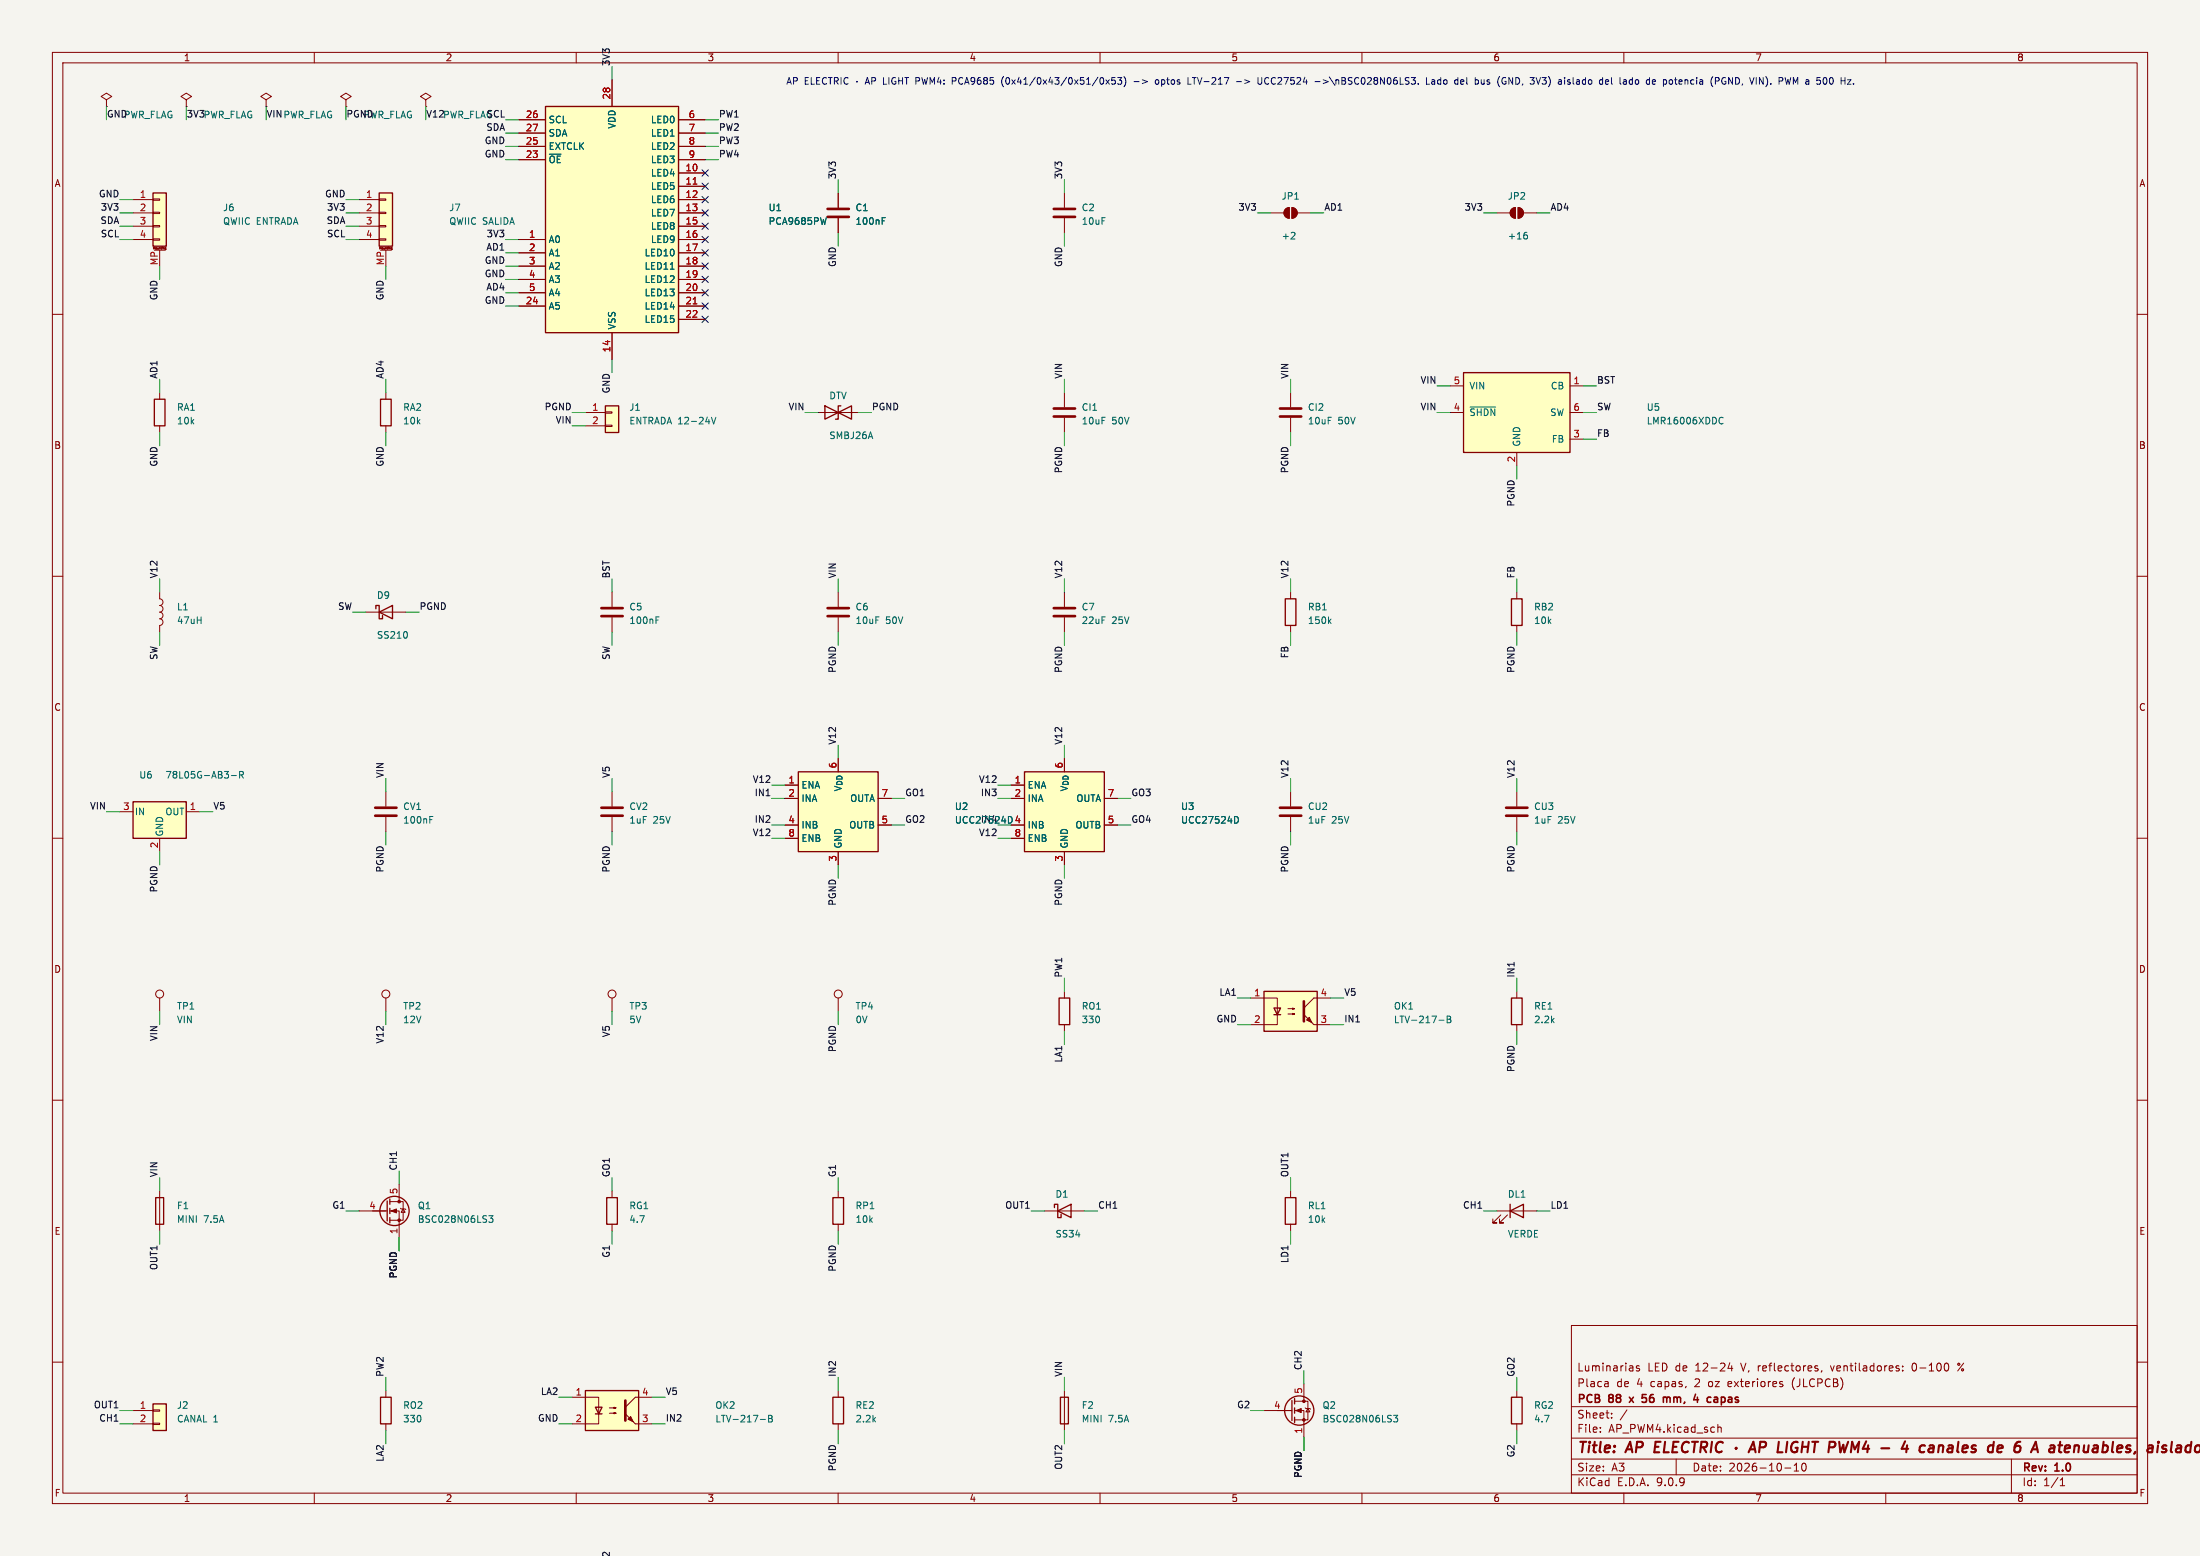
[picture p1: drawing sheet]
<svg xmlns="http://www.w3.org/2000/svg" width="420mm" height="297mm" viewBox="0 0 420 297" stroke-linecap="round" stroke-linejoin="round" font-family="sans-serif">
<path d="M0 0h420v297h-420z" fill="#f5f4ef" stroke="#f5f4ef" stroke-width=".19"/>
<g fill="none" stroke="#840000" stroke-width=".19">
<path d="M10 10h400v277h-400zM12 12h396v273h-396zM60 10v2M110 10v2M160 10v2M210 10v2M260 10v2M310 10v2M360 10v2M10 60h2M408 60h2M10 110h2"/>
<path d="M289.6 113v1.3M289.6 119.4v1.3M408 110h2M10 160h2M289.6 151.1v2.8M289.6 156v2.8M408 160h2M30.5 190.5v2.5M116.8 190.5v2.5M10 210h2M408 210h2M116.8 227.3v1.3"/>
<path d="M116.8 233.7v1.2M300 253h108v32h-108zM10 260h2M160 265.4v1.3M160 271.8v1.2M300 278.5h108M300 274.5h108M300 268.5h108M305.5 273.2v.2M305.5 272.5v.1M306.8 263.7l.2 .2v.8M307 264.6l-.1 .1"/>
<path d="M307 264l-.1 .1M307.7 270.5v.2M307.7 269.8v.1M310.6 269.1l-1.3 1.9M312.9 260.8l-.3-.1-.2 .2v.2l.5 .2v.3h-.5M320 278.5v3M327.9 271.9v1.5M327.9 272.5l.3-.1 .3 .1 .1 .9M330.2 260.1l-.3 1.1h.9M330.6 260.7v1M340.2 264.2l.2 .2-.2 .3M340.2 263.7l.1 .1"/>
<path d="M342.2 263.6v1M342.5 279.7l.4-.4v1.5M344.1 279.4l.2-.1a.8 .8 0 0 1 .5 .7 .8 .8 0 0 1-.5 .8l-.2-.2-.2-.4zM346.7 261.2l.3 .1 .1 .2-.2 .2h-.3M346.7 260.7l.3 .1M347.8 261.6l-.1 .3M362.4 261.2l.2 .2-.2 .3M362.4 260.7l.1 .1M363.2 261.5v.2M363.2 260.8v.1M365.1 260.5v.9M371.7 260.2a.94 .94 0 0 1 0 1.5"/>
<path d="M374.1 260.3l-.2-.1-.2 .2 .2 .2 .2-.1M374.9 260.2l-1.2 1.5M384 278.5v6.5M408 260h2M60 285v2M110 285v2M160 285v2M210 285v2M260 285v2M300 281.5h108M310 285v2M340.7 280.2h1.2"/>
<path d="M342.5 280.8h.9M360 285v2M393.3 283.6h.9M393.3 282.5l.4-.4v1.5"/>
<circle cx="30.5" cy="189.7" r=".76"/>
<circle cx="116.8" cy="189.7" r=".76"/>
</g>
<g fill="none" stroke="#840000" stroke-width=".4">
<path d="M315.9 276.2h.7M317 275.2h-.9l-.3 2h1M317.9 275.2l-.3 2h1M319.4 276.2h.6M320.4 275.2h-.9l-.3 2h1M322.4 275.4a.88 .88 0 0 0-1 0 .88 .88 0 0 0-.3 .9 .69 .69 0 0 0 .3 .8 .69 .69 0 0 0 .8-.1M323 275.2h1.2M323.6 275.2l-.3 2M324.7 276.3h.8a.55 .55 0 0 0 .4-.5 .55 .55 0 0 0-.3-.6h-.8l-.2 2M325.2 276.3l.5 .9M326.8 275.2l-.2 2M328.9 275.4a.88 .88 0 0 0-1 0 .88 .88 0 0 0-.4 .9 .69 .69 0 0 0 .4 .8 .69 .69 0 0 0 .8-.1"/>
<path d="M331.4 276.3v.2M333.8 277.2l.9-2 .4 2M334.1 276.6h.9M335.9 276.3h.8a.55 .55 0 0 0 .4-.5 .55 .55 0 0 0-.3-.6h-.7l-.3 2M339.6 275.2l-.3 2h1M341.2 275.2l-.2 2M363.7 275.1l-.7 1.4h1.3M364.1 275.9l-.2 1.3M367.5 276a.66 .66 0 0 0-1 .3l-.1 .5 .2 .3h.7M372.5 275.9l-.5 .1M372.6 276.4h-.5a.4 .4 0 0 0-.3 .4 .4 .4 0 0 0 .2 .4h.5M385.7 275.2a.91 .91 0 0 0-1.1 .9l-.1 .7 .2 .3a.66 .66 0 0 0 1-.3v-.5l-.1-.2a.66 .66 0 0 0-1 .2"/>
<path d="M392 275.9l-.6 .1M392 276.4h-.5a.4 .4 0 0 0-.3 .4 .4 .4 0 0 0 .2 .4l.7-.1M396.1 275.9l-.2 1.3M399.7 277.2h.5M400.3 275.9l-.6 .1M400.3 276.4l-.7 .1M418.3 276a.66 .66 0 0 0-1 .3l-.1 .5 .1 .3h.8M418.3 275.2l-.2 2M420 276.1a.57 .57 0 0 0-.9 .2v.7a.57 .57 0 0 0 .9-.2"/>
</g>
<path d="M311 266.7l.8 1M311.8 266.7l-.8 1M313.7 266.8h.5M314.2 267.6l-.5 .1M314.3 266.2h-.8v.7M317.8 266.7l.3 .1 .1 .1M318.2 266.9l.2-.2 .4 .1v.1M318.2 266.9v.8M323.7 266.1l-.4 1.1M327.4 266.7h.3l.2 .2v.8M327.9 267.6l-.5 .1M327.9 267l-.5 .1" fill="none" stroke="#840000" stroke-width=".3"/>
<path d="M288.5 114.3h2.1v5.1h-2.1zM115.8 228.6h2.1v5.1h-2.1zM159 266.7h2v5.1h-2z" fill="none" stroke="#840000" stroke-width=".25"/>
<path d="M287.5 154.2h4.1M287.5 155.7h4.1" fill="none" stroke="#840000" stroke-width=".51"/>
<path d="M111.8 265.4h10.1v7.6h-10.1z" fill="#ffffc2"/>
<path d="M159 228.6h2v5.1h-2zM111.8 265.4h10.1v7.6h-10.1zM113.7 268.6h1.2l-.6 1.3zM113.7 269.9h1.2" fill="none" stroke="#840000" stroke-width=".25"/>
<path d="M116.8 151.1v2.8M116.8 156v2.8M246.4 151.1v2.8M246.4 156v2.8M160 227.3v1.3M160 233.7v1.2M109.2 266.7h5.1v5.1h-5.1M116.3 268.7h1.3l-.4 .2v-.3l.4 .1M116.3 269.7h1.3l-.4 .2v-.3l.4 .1M121.3 271.8h3.2M124.5 266.7h-3.2l-1.9 1.9" fill="none" stroke="#840000" stroke-width=".19"/>
<path d="M114.8 154.2h4.1M114.8 155.7h4.1M244.3 154.2h4.1M244.3 155.7h4.1M119.4 267.3v3.8" fill="none" stroke="#840000" stroke-width=".51"/>
<g fill="#840000" stroke="#840000" stroke-width=".19">
<path d="M120.4 270.4l.5 1-1-.5z"/>
<path d="M119.4 269.9l1.9 1.9z"/>
</g>
<path d="M145.2 270.9h.9M146.7 270.1h.5l.2 .3-.2 .4 .2 .1 .1 .3-.3 .2h-.5zM146.7 270.8h.5" fill="none" stroke="#006464" stroke-width=".19"/>
<path d="M195.6 147.3h15.2v15.3h-15.2z" fill="#ffffc2"/>
<g fill="none" stroke="#840000" stroke-width=".25">
<path d="M245.4 114.3h2v5.1h-2zM195.6 147.3h15.2v15.3h-15.2zM201.3 230.5v-.6h.6v2.5h.7v-.6M201.9 231.1l2.6-1.2v2.5zM245.4 228.6h2v5.1h-2zM288.3 231.1l2.5-1.2v2.5zM288.3 229.9v2.5M202.4 266.7h1.6v5.1h-1.6zM246.6 267.3v3.8M247.1 267v1M247.1 268.7v1M247.1 270.5v1"/>
<circle cx="248" cy="269.2" r="2.79"/>
</g>
<g fill="none" stroke="#840000" stroke-width=".19">
<path d="M160 36.8v2.8M160 41.7v2.8M203.2 113v2.8M203.2 117.9v2.8M246.4 113v1.3M246.4 119.4v1.3M193 149.9h2.6M193 152.4h2.6M193 157.5h2.6M210.8 152.4h2.6M210.8 157.5h2.6M193 160h2.6"/>
<path d="M203.2 162.6v2.5M199.4 231.1h7.6M246.4 227.3v1.3M246.4 233.7v1.2M285.7 231.1h7.7M286.5 231.9l-1.5 1.5h.7h-.7v-.7M287.8 231.9l-1.5 1.5h.7h-.7v-.7M203.2 265.4v7.6M241.3 269.2h5.3M247.1 267.5h2.6v3.5h-2.6M247.1 269.2h1.8v5.1M248.9 264.2v3.3"/>
<path d="M249.2 268.7l1 .3M249.7 268.9l.4 .6h-.8z"/>
</g>
<path d="M168.4 42.2h.4M168.4 41.5h.6M253.7 118.5l.4 .5M254.1 118.2l-.5 .5M235.7 155.8a.64 .64 0 0 1 .7 .7 .64 .64 0 0 1-.7 .6M266 270.1h.8l-.4 .5 .4 .2v.5l-.2 .1-.6-.1" fill="none" stroke="#006464" stroke-width=".19"/>
<g fill="#840000" stroke="#840000" stroke-width=".19">
<path d="M247.4 269.2l1-.3v.7z"/>
<circle cx="248.9" cy="267.5" r=".25"/>
<circle cx="248.9" cy="271" r=".25"/>
</g>
<path d="M158 39.9h4.1M158 41.4h4.1M201.2 116.1h4M201.2 117.6h4" fill="none" stroke="#840000" stroke-width=".51"/>
<path d="M72.4 36.8h2.5v10.2h-2.5z" fill="#ffffc2"/>
<path d="M72.4 36.8h2.5v10.2h-2.5z" fill="none" stroke="#840000" stroke-width=".25"/>
<g fill="none" stroke="#840000" stroke-width=".19">
<path d="M66 19.1l1.1-.7-1.1-.6-1 .6 1 .7v1.2M66 20.3h.1M68.6 38.1h3.8M72.4 38h1.3v.2h-1.3zM68.6 40.6h3.8M68.6 43.2h3.8M68.6 45.7h3.8M72.4 40.5h1.3v.3h-1.3zM72.4 43.1h1.3v.2h-1.3zM72.4 45.6h1.3v.2h-1.3zM72.6 47.8h2.1M73.7 47.8v3"/>
<path d="M74.7 47.7h.1M74.8 47.3l-.1 .1 .1 .1M74.8 47.3h.1M74.8 47.6v.1M74.8 47.3v.3M74.8 47.5h.1"/>
</g>
<path d="M104.1 20.3h25.4v43.2h-25.4z" fill="#ffffc2"/>
<path d="M104.1 20.3h25.4v43.2h-25.4z" fill="none" stroke="#840000" stroke-width=".25"/>
<g fill="none" stroke="#840000" stroke-width=".19">
<path d="M20.3 19.1l1-.7-1-.6-1 .6 1 .7v1.2M35.6 19.1l1-.7-1-.6-1.1 .6 1.1 .7v1.2M50.8 19.1l1-.7-1-.6-1 .6 1 .7v1.2M116.8 15.2v5.1M20.3 20.3h.1M35.6 20.3h.1M50.8 20.3h.1M99.1 22.9h5M99.1 25.4h5M99.1 27.9h5M99.1 30.5h5M129.5 22.9h5.1"/>
<path d="M129.5 25.4h5.1M129.5 27.9h5.1M129.5 30.5h5.1M129.5 33h5.1M129.5 35.6h5.1M129.5 38.1h5.1M99.1 45.7h5M99.1 48.3h5M99.1 50.8h5M99.1 53.3h5M99.1 55.9h5M99.1 58.4h5"/>
<path d="M129.5 45.7h5.1M129.5 48.3h5.1M129.5 50.8h5.1M129.5 53.3h5.1M129.5 55.9h5.1M129.5 58.4h5.1M129.5 40.6h5.1M129.5 43.2h5.1M116.8 63.5v5.1M129.5 61h5.1"/>
</g>
<path d="M132.3 35.1h.7M132.3 58h.7" fill="none" stroke="#a90000" stroke-width=".19"/>
<path d="M128 51.4h.7M157.7 41.5l-.3 1.3" fill="none" stroke="#006464" stroke-width=".19"/>
<path d="M115.6 77.5h2.5v5.1h-2.5z" fill="#ffffc2"/>
<path d="M115.6 77.5h2.5v5.1h-2.5zM157.5 77.5v2.5l5.1-2.5v2.5zM160.5 77.5h-.5v2.5h-.5" fill="none" stroke="#840000" stroke-width=".25"/>
<path d="M203.2 36.8v2.8M203.2 41.7v2.8M111.8 78.7h3.8M115.6 78.6h1.2v.3h-1.2zM156.2 78.7h7.6M203.2 74.9v2.8M203.2 79.8v2.8M111.8 81.3h3.8M115.6 81.2h1.2v.2h-1.2z" fill="none" stroke="#840000" stroke-width=".19"/>
<path d="M135.8 79.6l.4 1.3 .5-1.3" fill="none" stroke="#006464" stroke-width=".19"/>
<path d="M201.2 39.9h4M201.2 41.4h4M201.2 78h4M201.2 79.5h4" fill="none" stroke="#840000" stroke-width=".51"/>
<path d="M152.4 147.3h15.2v15.3h-15.2z" fill="#ffffc2"/>
<path d="M152.4 147.3h15.2v15.3h-15.2zM202.2 190.5h2v5.1h-2z" fill="none" stroke="#840000" stroke-width=".25"/>
<path d="M149.9 149.9h2.5M149.9 152.4h2.5M149.9 157.5h2.5M167.6 152.4h2.6M167.6 157.5h2.6M149.9 160h2.5M160 162.6v2.5M203.2 189.2v1.3M203.2 195.6v1.3" fill="none" stroke="#840000" stroke-width=".19"/>
<path d="M192.5 155.8l.6 .2M193.1 156.9l-.6 .2" fill="none" stroke="#006464" stroke-width=".19"/>
<path d="M29.2 36.8h2.5v10.2h-2.5z" fill="#ffffc2"/>
<path d="M29.2 36.8h2.5v10.2h-2.5zM29.5 76.2h2v5.1h-2zM72.6 76.2h2.1v5.1h-2.1zM71.8 116.2v-.6h.6v2.5h.6v-.6M72.4 116.8l2.5-1.2v2.5z" fill="none" stroke="#840000" stroke-width=".25"/>
<g fill="none" stroke="#840000" stroke-width=".19">
<path d="M81.3 19.1l1-.7-1-.6-1 .6 1 .7v1.2M25.4 38.1h3.8M29.2 38h1.3v.2h-1.3zM81.3 20.3h.1M25.4 40.6h3.8M25.4 43.2h3.8M25.4 45.7h3.8M29.2 40.5h1.3v.3h-1.3zM29.2 43.1h1.3v.2h-1.3zM29.2 45.6h1.3v.2h-1.3zM29.5 47.8h2M30.5 47.8v3"/>
<path d="M31.5 47.5h.1M31.5 47.4v.1M31.5 47.7h.1M31.5 47.3v.1M31.5 47.3h.1M31.6 47.3h.1v.3M31.6 47.3h-.1M31.7 47.6l-.1 .1M31.7 47.5h-.1M30.5 74.9v1.3M73.7 74.9v1.3M30.5 81.3v1.3"/>
<path d="M73.7 81.3v1.3M30.5 113v1.3a.64 .64 0 0 1 .6 .6 .64 .64 0 0 1-.6 .7 .64 .64 0 0 1 .6 .6 .64 .64 0 0 1-.6 .6 .64 .64 0 0 1 .6 .7 .64 .64 0 0 1-.6 .6 .64 .64 0 0 1 .6 .6 .64 .64 0 0 1-.6 .7v1.3M69.8 116.8h7.7M160 113v2.8M160 117.9v2.8M160 190.5v2.5"/>
<circle cx="160" cy="189.7" r=".76"/>
</g>
<path d="M158 116.1h4.1M158 117.6h4.1" fill="none" stroke="#840000" stroke-width=".51"/>
<path d="M77.7 120.8v.8" fill="none" stroke="#006464" stroke-width=".19"/>
<path d="M241.3 189.2h10.2v7.7h-10.2z" fill="#ffffc2"/>
<path d="M241.3 189.2h10.2v7.7h-10.2zM243.2 192.4h1.3l-.7 1.3zM243.2 193.7h1.3M288.5 190.5h2.1v5.1h-2.1z" fill="none" stroke="#840000" stroke-width=".25"/>
<path d="M116.8 113v2.8M116.8 117.9v2.8M238.8 190.5h5v5.1h-5M245.9 192.5h1.2l-.3 .2v-.3l.3 .1M245.9 193.5h1.2l-.3 .2v-.3l.3 .1M250.8 195.6h3.2M254 190.5h-3.2l-1.9 1.9M289.6 189.2v1.3M289.6 195.6v1.3" fill="none" stroke="#840000" stroke-width=".19"/>
<path d="M114.8 116.1h4.1M114.8 117.6h4.1M248.9 191.1v3.8" fill="none" stroke="#840000" stroke-width=".51"/>
<g fill="#840000" stroke="#840000" stroke-width=".19">
<path d="M249.9 194.2l.5 1-1-.5z"/>
<path d="M248.9 193.7l1.9 1.9z"/>
</g>
<path d="M125.2 118.4h.5M125.2 117.7h.6M274.7 194.7h1M276.3 193.9h.4l.2 .3-.2 .4 .2 .1 .1 .3-.2 .2h-.5zM276.3 194.6h.4" fill="none" stroke="#006464" stroke-width=".19"/>
<path d="M25.4 153h10.2v7h-10.2z" fill="#ffffc2"/>
<path d="M25.4 153h10.2v7h-10.2z" fill="none" stroke="#840000" stroke-width=".25"/>
<g fill="none" stroke="#840000" stroke-width=".19">
<path d="M245.4 39.9l.7-.3v2.1a1.02 1.02 0 0 1-.9-.7 1.02 1.02 0 0 1 .2-1.1zM246.6 39.6a1.02 1.02 0 0 1 1 1 1.02 1.02 0 0 1-1 1.1zM288.6 39.9l.7-.3v2.1a1.02 1.02 0 0 1-.9-.7 1.02 1.02 0 0 1 .2-1.1zM289.8 39.6a1.02 1.02 0 0 1 1 1 1.02 1.02 0 0 1-1 1.1zM242.6 40.6h2.5M247.6 40.6h2.6M285.7 40.6h2.6M290.8 40.6h2.6M22.9 154.9h2.5M35.6 154.9h2.5M73.7 151.1v2.8M73.7 156v2.8"/>
<path d="M30.5 160v2.6M73.7 190.5v2.5"/>
<circle cx="73.7" cy="189.7" r=".76"/>
</g>
<path d="M247.1 44.4l.1 .2v.3l-.8 .7h.8M291.1 44.8h.3l.2 .3v.4l-.5 .1M291.2 44.3h.3M44.2 148h.9M45.7 147.9h.6l.2-.2-.1-.3-.7-.2v1.3M46 147.9l.5 .6M82.1 156.5h.4M82.1 155.8h.6" fill="none" stroke="#006464" stroke-width=".19"/>
<path d="M71.6 154.2h4.1M71.6 155.7h4.1" fill="none" stroke="#840000" stroke-width=".51"/>
<g fill="#840000" stroke="#840000" stroke-width=".19">
<path d="M245.4 39.9l.7-.3v2.1a1.02 1.02 0 0 1-.9-.7 1.02 1.02 0 0 1 .2-1.1z"/>
<path d="M246.6 39.6a1.02 1.02 0 0 1 1 1 1.02 1.02 0 0 1-1 1.1z"/>
<path d="M288.6 39.9l.7-.3v2.1a1.02 1.02 0 0 1-.9-.7 1.02 1.02 0 0 1 .2-1.1z"/>
<path d="M289.8 39.6a1.02 1.02 0 0 1 1 1 1.02 1.02 0 0 1-1 1.1z"/>
</g>
<path d="M29.2 268h2.5v5h-2.5z" fill="#ffffc2"/>
<path d="M29.2 268h2.5v5h-2.5zM72.6 266.7h2.1v5.1h-2.1zM288.5 266.7h2.1v5.1h-2.1z" fill="none" stroke="#840000" stroke-width=".25"/>
<path d="M246.4 74.9v2.8M246.4 79.8v2.8M25.4 269.2h3.8M25.4 271.8h3.8M29.2 269.1h1.3v.3h-1.3zM29.2 271.7h1.3v.2h-1.3zM73.7 265.4v1.3M73.7 271.8v1.2M289.6 265.4v1.3M289.6 271.8v1.2" fill="none" stroke="#840000" stroke-width=".19"/>
<path d="M244.3 78h4.1M244.3 79.5h4.1" fill="none" stroke="#840000" stroke-width=".51"/>
<path d="M279.4 71.1h20.3v15.3h-20.3z" fill="#ffffc2"/>
<g fill="none" stroke="#840000" stroke-width=".25">
<path d="M279.4 71.1h20.3v15.3h-20.3zM29.7 228.6h1.5v5.1h-1.5zM73.9 229.2v3.8M74.4 228.9v1M74.4 230.6v1M74.4 232.4v1"/>
<circle cx="75.3" cy="231.1" r="2.79"/>
</g>
<g fill="none" stroke="#840000" stroke-width=".19">
<path d="M116.8 15.2v5.1M99.1 22.9h5M99.1 25.4h5M99.1 27.9h5M99.1 30.5h5M129.5 22.9h5.1M129.5 25.4h5.1M129.5 27.9h5.1M129.5 30.5h5.1M129.5 33h5.1M129.5 35.6h5.1M129.5 38.1h5.1"/>
<path d="M160 36.8v2.8M99.1 45.7h5M99.1 48.3h5M99.1 50.8h5M99.1 53.3h5M99.1 55.9h5M99.1 58.4h5M129.5 45.7h5.1M129.5 48.3h5.1M129.5 50.8h5.1M129.5 53.3h5.1M129.5 55.9h5.1"/>
<path d="M129.5 58.4h5.1M129.5 40.6h5.1M129.5 43.2h5.1M160 41.7v2.8M116.8 63.5v5.1M129.5 61h5.1M276.9 73.7h2.5M276.9 78.7h2.5M299.7 73.7h2.6M299.7 78.7h2.6M289.6 86.4v2.5M299.7 83.8h2.6"/>
<path d="M149.9 149.9h2.5M149.9 152.4h2.5M149.9 157.5h2.5M167.6 152.4h2.6M167.6 157.5h2.6M193 149.9h2.6M193 152.4h2.6M193 157.5h2.6M210.8 152.4h2.6M210.8 157.5h2.6M149.9 160h2.5M160 162.6v2.5"/>
<path d="M193 160h2.6M203.2 162.6v2.5M30.5 227.3v7.6M68.6 231.1h5.3M74.4 229.4h2.6v3.5h-2.6M74.4 231.1h1.8v5.1M76.2 226.1v3.3M76.5 230.6l1 .3M77 230.8l.3 .6h-.7z"/>
</g>
<path d="M128 51.4h.7M157.7 41.5l-.3 1.3M168.4 42.2h.4M168.4 41.5h.6M280.6 77.7h4.9M328.4 79.7l.5 .1M328.9 80.8l-.5 .1M192.5 155.8l.6 .2M193.1 156.9l-.6 .2M235.7 155.8a.64 .64 0 0 1 .7 .7 .64 .64 0 0 1-.7 .6M93.3 232h.8l-.4 .5 .3 .2v.5l-.1 .1-.6-.1" fill="none" stroke="#006464" stroke-width=".19"/>
<g fill="#840000" stroke="#840000" stroke-width=".19">
<path d="M74.7 231.1l1-.3v.7z"/>
<circle cx="76.2" cy="229.4" r=".25"/>
<circle cx="76.2" cy="232.9" r=".25"/>
</g>
<g fill="none" stroke="#009600" stroke-width=".19">
<path d="M116.8 12.7v2.5M20.3 20.3v2.6M22.9 38.1h2.5M35.6 20.3v2.6M50.8 20.3v2.6M66 38.1h2.6M66 20.3v2.6M81.3 20.3v2.6M96.5 22.9h2.6M96.5 25.4h2.6M96.5 27.9h2.6M96.5 30.5h2.6"/>
<path d="M134.6 22.9h2.6M134.6 25.4h2.6M134.6 27.9h2.6M134.6 30.5h2.6M160 34.3v2.5M203.2 34.3v2.5M22.9 40.6h2.5M22.9 45.7h2.5M22.9 43.2h2.5M30.5 50.8v2.5M66 40.6h2.6M66 45.7h2.6"/>
<path d="M66 43.2h2.6M73.7 50.8v2.5M96.5 45.7h2.6M96.5 48.3h2.6M96.5 50.8h2.6M96.5 53.3h2.6M96.5 55.9h2.6M96.5 58.4h2.6M160 44.5v2.5M203.2 44.5v2.5M240 40.6h2.6M250.2 40.6h2.5"/>
<path d="M283.2 40.6h2.5M293.4 40.6h2.5M30.5 72.4v2.5M73.7 72.4v2.5M109.2 78.7h2.6M116.8 68.6v2.5M153.7 78.7h2.5M163.8 78.7h2.6M203.2 72.4v2.5M246.4 72.4v2.5M274.3 73.7h2.6M274.3 78.7h2.6"/>
<path d="M302.3 73.7h2.5M302.3 78.7h2.5M30.5 82.6v2.5M73.7 82.6v2.5M109.2 81.3h2.6M203.2 82.6v2.5M246.4 82.6v2.5M289.6 88.9v2.5M302.3 83.8h2.5M30.5 110.5v2.5M67.3 116.8h2.5M77.5 116.8h2.5"/>
<path d="M116.8 110.5v2.5M160 110.5v2.5M203.2 110.5v2.5M246.4 110.5v2.5M289.6 110.5v2.5M30.5 120.7v2.5M116.8 120.7v2.5M160 120.7v2.5M203.2 120.7v2.5M246.4 120.7v2.5M289.6 120.7v2.5M20.3 154.9h2.6"/>
<path d="M38.1 154.9h2.5M73.7 148.6v2.5M73.7 158.8v2.5M116.8 148.6v2.5M116.8 158.8v2.5M147.3 157.5h2.6M147.3 152.4h2.6M147.3 149.9h2.6M160 142.2v2.6M170.2 157.5h2.5M170.2 152.4h2.5M190.5 157.5h2.5"/>
<path d="M190.5 152.4h2.5M190.5 149.9h2.5M203.2 142.2v2.6M213.4 157.5h2.5M213.4 152.4h2.5M246.4 148.6v2.5M246.4 158.8v2.5M289.6 148.6v2.5M289.6 158.8v2.5M30.5 162.6v2.5M147.3 160h2.6M160 165.1v2.5"/>
<path d="M190.5 160h2.5M203.2 165.1v2.5M30.5 193v2.6M73.7 193v2.6M116.8 193v2.6M160 193v2.6M203.2 186.7v2.5M203.2 196.9v2.5M236.2 190.5h2.6M236.2 195.6h2.6M254 190.5h2.5M254 195.6h2.5"/>
<path d="M289.6 186.7v2.5M289.6 196.9v2.5M30.5 224.8v2.5M30.5 234.9v2.6M66 231.1h2.6M76.2 223.5v2.6M76.2 236.2v2.6M116.8 224.8v2.5M116.8 234.9v2.6M160 224.8v2.5M160 234.9v2.6M196.8 231.1h2.6"/>
<path d="M207 231.1h2.5M246.4 224.8v2.5M246.4 234.9v2.6M283.2 231.1h2.5M293.4 231.1h2.5M22.9 271.8h2.5M22.9 269.2h2.5M73.7 262.9v2.5M73.7 273v2.6M106.7 271.8h2.5M106.7 266.7h2.5M124.5 271.8h2.5"/>
<path d="M124.5 266.7h2.5M160 262.9v2.5M160 273v2.6M203.2 262.9v2.5M203.2 273v2.6M238.8 269.2h2.5M248.9 261.6v2.6M248.9 274.3v2.6M289.6 262.9v2.5M289.6 273v2.6"/>
</g>
<g fill="none" stroke="#000084" stroke-width=".19">
<path d="M134 32.4l1.2 1.2M134 35l1.2 1.2M134 37.5l1.2 1.2M135.2 32.4l-1.2 1.2M135.2 35l-1.2 1.2M135.2 37.5l-1.2 1.2M134 40l1.2 1.2M134 55.3l1.2 1.2M134 57.8l1.2 1.2M134 42.6l1.2 1.2M134 45.1l1.2 1.2M134 47.7l1.2 1.2"/>
<path d="M134 50.2l1.2 1.2M134 52.7l1.2 1.2M135.2 40l-1.2 1.2M135.2 55.3l-1.2 1.2M135.2 57.8l-1.2 1.2M135.2 42.6l-1.2 1.2M135.2 45.1l-1.2 1.2M135.2 47.7l-1.2 1.2M135.2 50.2l-1.2 1.2M135.2 52.7l-1.2 1.2M134 60.4l1.2 1.2M135.2 60.4l-1.2 1.2"/>
</g>
<g fill="none" stroke="#0000c2" stroke-width=".19">
<path d="M150.2 16.1l.4-1.3 .5 1.3M150.3 15.7h.6M151.5 15.5l.6-.1 .1-.2v-.3l-.7-.1v1.3M153.7 15.4h.5M154.3 14.8h-.6v1.3h.6M154.9 14.8v1.3h.6M155.9 15.4h.4M156.5 14.8h-.6v1.3h.6M157.8 14.9a.6 .6 0 0 0-.9 .4 .6 .6 0 0 0 .6 .8l.3-.1M158.1 14.8h.8M158.5 14.8v1.3M159.3 15.5l.6-.1 .1-.2v-.3l-.7-.1v1.3"/>
<path d="M159.6 15.5l.4 .6M160.6 14.8v1.3M161.9 14.9a.6 .6 0 0 0-.8 .4 .6 .6 0 0 0 .6 .8l.2-.1M163.6 15.5v.1M165.2 16.1l.4-1.3 .4 1.3M165.3 15.7h.6M166.4 15.5l.6-.1 .2-.2-.1-.3-.7-.1v1.3M168.7 14.8v1.3h.6M169.7 14.8v1.3M171 14.9a.59 .59 0 0 0-.8 .5 .59 .59 0 0 0 .8 .6v-.5h-.2M171.6 15.4h.7M171.6 14.8v1.3"/>
<path d="M172.3 14.8v1.3M172.7 14.8h.7M173.1 14.8v1.3M174.8 15.5l.6-.1 .2-.2-.1-.3-.7-.1v1.3M176 14.8l.3 1.3 .2-.9 .3 .9 .3-1.3M177.6 16.1v-1.3l.4 .9 .4-.9v1.3M179.2 14.7l-.3 .9h.8M179.6 15.2v.9M180.2 16v.1M180.2 15.3v.1M181.8 15.5h.5M182.3 14.8h-.5v1.3"/>
<path d="M191.6 14.6a1.46 1.46 0 0 0 0 2M211.1 15.2l.7 .9M211.8 15.2l-.7 .9M212.9 14.8h-.6l-.1 .6 .2-.1h.4l.1 .2v.5l-.2 .1-.5-.1M213.4 14.8h.7l-.4 .5 .4 .1v.6l-.2 .1-.5-.1M214.6 14.6a1.46 1.46 0 0 1 0 2M216.5 15.6h1M220.6 15.3l.2-.1 .4 .1v.5l-.1 .2-.3 .1-.2-.1zM226.8 16.1h.6M227.6 14.8h.8M236 15.6h1M240.1 14.8v1l.3 .3 .4-.1 .1-.2v-1"/>
<path d="M241.8 14.8a.68 .68 0 0 0-.4 .6 .68 .68 0 0 0 .4 .7M251 15.6h1M252.6 15.2l1 .4-1 .4M270.7 16v.1M272.3 14.8v1.3h.6M273.3 15.3h.5l.1 .8M273.9 15.5l-.4 .1-.2 .2 .2 .3 .4-.1M279 15.2l.4 .1 .1 .2-.6 .1M279.4 16l-.4 .1M283.3 15.2v.9M283.3 16h.1M283.9 16l.1 .1"/>
<path d="M284.1 15.2l-.2 .2 .2 .2M288 16.1v-1.3l.8 1.3M294.4 14.8h.8l-.4 .5h.1M294.4 16l.5 .1M299.6 15.6l.2 .2-.2 .3M299.6 15.2l.1 .1M300.3 14.8v1.1l.2 .2M307.6 14.8v1.1l.2 .2M312.7 15.3l-.3-.1-.2 .3v.5l.2 .1 .3-.1M317.6 16l.3 .1M317.6 15.2v1.3M317.9 15.2l-.3 .1"/>
<path d="M320.7 15.2l.4 .1v.2l-.6 .1M321.1 16l-.4 .1M328.9 14.9h.5M329.2 15.5h.3v.5h-.6M330 16.1v-1.3l.7 1.3M338.1 16v.1M351.5 15.4h.7M351.5 14.8v1.3"/>
</g>
<path d="M132.3 35.1h.7M132.3 58h.7" fill="none" stroke="#a90000" stroke-width=".19"/>
<g font-size="2.8" fill="#840000">
<text x="301" y="277.9">Title:</text>
<text x="310.6" y="277.9">AP</text>
<text x="342.6" y="277.9">LIGHT PWM4</text>
<text x="368.7" y="277.9">4</text>
<text x="373" y="277.9">canales</text>
<text x="386.8" y="277.9">de</text>
<text x="392.6" y="277.9">6</text>
<text x="396.9" y="277.9">A</text>
<text x="400.9" y="277.9">atenuables,</text>
</g>
<g font-size="2.1" fill="#840000">
<text x="301" y="262">Luminarias</text>
<text x="314.5" y="262">LED de</text>
<text x="323.8" y="262">12-24</text>
<text x="332.7" y="262">V, reflectores,</text>
<text x="350.1" y="262">ventiladores:</text>
<text x="365.7" y="262">0-100</text>
<text x="374.6" y="262">%</text>
<text x="301" y="268.2">PCB</text>
<text x="301" y="265">Placa</text>
<text x="307.2" y="268.2">88</text>
<text x="308.6" y="265">de</text>
<text x="311.8" y="268.2">x</text>
<text x="312.5" y="265">4</text>
<text x="314.8" y="268.2">56</text>
<text x="315.2" y="265">capas,</text>
<text x="319.4" y="268.2">mm,</text>
<text x="323.8" y="265">2</text>
<text x="325.8" y="268.2">4</text>
<text x="326.6" y="265">oz</text>
<text x="329" y="268.2">capas</text>
<text x="330.4" y="265">exteriores</text>
<text x="342.8" y="265">(JLCPCB)</text>
<text x="301" y="273.7">File:</text>
<text x="301" y="271">Sheet:</text>
<text x="307.1" y="273.7">AP_PWM4.kicad_sch</text>
<text x="301" y="281.1">Size:</text>
<text x="307.6" y="281.1">A3</text>
<text x="323" y="281.1">Date:</text>
<text x="330" y="281.1">2026-10-10</text>
<text x="386" y="281.3">Rev:</text>
<text x="392.4" y="281.3">1.0</text>
<text x="301" y="283.9">KiCad</text>
<text x="308.7" y="283.9">E.D.A.</text>
<text x="316.3" y="283.9">9.0.9</text>
<text x="386" y="283.9">Id:</text>
<text x="390.1" y="283.9">1/1</text>
</g>
<g font-size="1.8" fill="#840000">
<text x="35" y="11.9">1</text>
<text x="85" y="11.9">2</text>
<text x="135" y="11.9">3</text>
<text x="185" y="11.9">4</text>
<text x="235" y="11.9">5</text>
<text x="285" y="11.9">6</text>
<text x="335" y="11.9">7</text>
<text x="385" y="11.9">8</text>
<text x="10.3" y="35.9">A</text>
<text x="408.3" y="35.9">A</text>
<text x="10.3" y="85.9">B</text>
<text x="408.2" y="85.9">B</text>
<text x="10.3" y="135.9">C</text>
<text x="408.2" y="135.9">C</text>
<text x="10.3" y="185.9">D</text>
<text x="408.2" y="185.9">D</text>
<text x="10.3" y="235.9">E</text>
<text x="408.3" y="235.9">E</text>
<text x="10.3" y="285.9">F</text>
<text x="35" y="286.9">1</text>
<text x="85" y="286.9">2</text>
<text x="135" y="286.9">3</text>
<text x="185" y="286.9">4</text>
<text x="235" y="286.9">5</text>
<text x="285" y="286.9">6</text>
<text x="335" y="286.9">7</text>
<text x="385" y="286.9">8</text>
<text x="408.3" y="285.9">F</text>
</g>
<g font-size="1.8" fill="#0f0f0f">
<text x="116.5" y="12.7" transform="rotate(-90 116.5 12.7)">3V3</text>
<text x="20.3" y="22.5">GNDPWR_FLAG</text>
<text x="35.6" y="22.5">3V3PWR_FLAG</text>
<text x="50.8" y="22.5">VINPWR_FLAG</text>
<text x="66" y="22.5">PGND</text>
<text x="81.3" y="22.5">V12PWR_FLAG</text>
<text x="92.8" y="22.5">SCL</text>
<text x="137.2" y="22.5">PW1</text>
<text x="92.4" y="27.6">GND</text>
<text x="92.7" y="25.1">SDA</text>
<text x="137.2" y="27.6">PW3</text>
<text x="137.2" y="25.1">PW2</text>
<text x="92.4" y="30.1">GND</text>
<text x="137.2" y="30.1">PW4</text>
<text x="159.7" y="34.3" transform="rotate(-90 159.7 34.3)">3V3</text>
<text x="202.9" y="34.3" transform="rotate(-90 202.9 34.3)">3V3</text>
<text x="18.8" y="37.8">GND</text>
<text x="19.1" y="40.3">3V3</text>
<text x="62" y="37.8">GND</text>
<text x="62.3" y="40.3">3V3</text>
<text x="236.3" y="40.3">3V3</text>
<text x="252.7" y="40.3">AD1</text>
<text x="279.5" y="40.3">3V3</text>
<text x="295.9" y="40.3">AD4</text>
<text x="19.1" y="42.8">SDA</text>
<text x="19.1" y="45.4">SCL</text>
<text x="62.3" y="42.8">SDA</text>
<text x="62.3" y="45.4">SCL</text>
<text x="92.7" y="47.9">AD1</text>
<text x="92.8" y="45.4">3V3</text>
<text x="92.4" y="50.5">GND</text>
<text x="92.4" y="53">GND</text>
<text x="159.7" y="51.1" transform="rotate(-90 159.7 51.1)">GND</text>
<text x="202.9" y="51.1" transform="rotate(-90 202.9 51.1)">GND</text>
<text x="30.1" y="57.4" transform="rotate(-90 30.1 57.4)">GND</text>
<text x="73.3" y="57.4" transform="rotate(-90 73.3 57.4)">GND</text>
<text x="92.4" y="58.1">GND</text>
<text x="92.7" y="55.5">AD4</text>
<text x="30.1" y="72.4" transform="rotate(-90 30.1 72.4)">AD1</text>
<text x="73.3" y="72.4" transform="rotate(-90 73.3 72.4)">AD4</text>
<text x="116.5" y="75.2" transform="rotate(-90 116.5 75.2)">GND</text>
<text x="202.9" y="72.4" transform="rotate(-90 202.9 72.4)">VIN</text>
<text x="246" y="72.4" transform="rotate(-90 246 72.4)">VIN</text>
<text x="271.1" y="73.3">VIN</text>
<text x="304.8" y="73.3">BST</text>
<text x="103.9" y="78.4">PGND</text>
<text x="106" y="80.9">VIN</text>
<text x="150.4" y="78.4">VIN</text>
<text x="166.4" y="78.4">PGND</text>
<text x="271.1" y="78.4">VIN</text>
<text x="304.8" y="83.5">FB</text>
<text x="304.8" y="78.4">SW</text>
<text x="30.1" y="89.2" transform="rotate(-90 30.1 89.2)">GND</text>
<text x="73.3" y="89.2" transform="rotate(-90 73.3 89.2)">GND</text>
<text x="202.9" y="90.4" transform="rotate(-90 202.9 90.4)">PGND</text>
<text x="246" y="90.4" transform="rotate(-90 246 90.4)">PGND</text>
<text x="289.2" y="96.8" transform="rotate(-90 289.2 96.8)">PGND</text>
<text x="30.1" y="110.5" transform="rotate(-90 30.1 110.5)">V12</text>
<text x="116.5" y="110.5" transform="rotate(-90 116.5 110.5)">BST</text>
<text x="159.7" y="110.5" transform="rotate(-90 159.7 110.5)">VIN</text>
<text x="202.9" y="110.5" transform="rotate(-90 202.9 110.5)">V12</text>
<text x="246" y="110.5" transform="rotate(-90 246 110.5)">V12</text>
<text x="289.2" y="110.5" transform="rotate(-90 289.2 110.5)">FB</text>
<text x="64.4" y="116.5">SW</text>
<text x="80" y="116.5">PGND</text>
<text x="246" y="125.8" transform="rotate(-90 246 125.8)">FB</text>
<text x="30.1" y="126.1" transform="rotate(-90 30.1 126.1)">SW</text>
<text x="116.5" y="126.1" transform="rotate(-90 116.5 126.1)">SW</text>
<text x="159.7" y="128.5" transform="rotate(-90 159.7 128.5)">PGND</text>
<text x="202.9" y="128.5" transform="rotate(-90 202.9 128.5)">PGND</text>
<text x="289.2" y="128.5" transform="rotate(-90 289.2 128.5)">PGND</text>
<text x="159.7" y="142.2" transform="rotate(-90 159.7 142.2)">V12</text>
<text x="202.9" y="142.2" transform="rotate(-90 202.9 142.2)">V12</text>
<text x="73.3" y="148.6" transform="rotate(-90 73.3 148.6)">VIN</text>
<text x="116.5" y="148.6" transform="rotate(-90 116.5 148.6)">V5</text>
<text x="143.6" y="149.5">V12</text>
<text x="186.8" y="149.5">V12</text>
<text x="246" y="148.6" transform="rotate(-90 246 148.6)">V12</text>
<text x="289.2" y="148.6" transform="rotate(-90 289.2 148.6)">V12</text>
<text x="17.1" y="154.6">VIN</text>
<text x="40.6" y="154.6">V5</text>
<text x="144" y="152.1">IN1</text>
<text x="172.7" y="152.1">GO1</text>
<text x="187.2" y="152.1">IN3</text>
<text x="215.9" y="152.1">GO3</text>
<text x="143.6" y="159.7">V12</text>
<text x="144" y="157.1">IN2</text>
<text x="172.7" y="157.1">GO2</text>
<text x="186.8" y="159.7">V12</text>
<text x="215.9" y="157.1">GO4</text>
<text x="73.3" y="166.6" transform="rotate(-90 73.3 166.6)">PGND</text>
<text x="116.5" y="166.6" transform="rotate(-90 116.5 166.6)">PGND</text>
<text x="246" y="166.6" transform="rotate(-90 246 166.6)">PGND</text>
<text x="289.2" y="166.6" transform="rotate(-90 289.2 166.6)">PGND</text>
<text x="30.1" y="170.4" transform="rotate(-90 30.1 170.4)">PGND</text>
<text x="159.7" y="173" transform="rotate(-90 159.7 173)">PGND</text>
<text x="202.9" y="173" transform="rotate(-90 202.9 173)">PGND</text>
<text x="202.9" y="186.7" transform="rotate(-90 202.9 186.7)">PW1</text>
<text x="232.7" y="190.2">LA1</text>
<text x="256.5" y="190.2">V5</text>
<text x="289.2" y="186.7" transform="rotate(-90 289.2 186.7)">IN1</text>
<text x="232.1" y="195.2">GND</text>
<text x="256.5" y="195.2">IN1</text>
<text x="30.1" y="198.8" transform="rotate(-90 30.1 198.8)">VIN</text>
<text x="73.3" y="199.3" transform="rotate(-90 73.3 199.3)">V12</text>
<text x="116.5" y="198.1" transform="rotate(-90 116.5 198.1)">V5</text>
<text x="159.7" y="200.9" transform="rotate(-90 159.7 200.9)">PGND</text>
<text x="202.9" y="202.9" transform="rotate(-90 202.9 202.9)">LA1</text>
<text x="289.2" y="204.7" transform="rotate(-90 289.2 204.7)">PGND</text>
<text x="30.1" y="224.8" transform="rotate(-90 30.1 224.8)">VIN</text>
<text x="75.9" y="223.5" transform="rotate(-90 75.9 223.5)">CH1</text>
<text x="116.5" y="224.8" transform="rotate(-90 116.5 224.8)">GO1</text>
<text x="159.7" y="224.8" transform="rotate(-90 159.7 224.8)">G1</text>
<text x="246" y="224.8" transform="rotate(-90 246 224.8)">OUT1</text>
<text x="63.4" y="230.8">G1</text>
<text x="191.8" y="230.8">OUT1</text>
<text x="209.5" y="230.8">CH1</text>
<text x="279.2" y="230.8">CH1</text>
<text x="295.9" y="230.8">LD1</text>
<text x="30.1" y="242.5" transform="rotate(-90 30.1 242.5)">OUT1</text>
<text x="75.9" y="244.1" transform="rotate(-90 75.9 244.1)">PGND</text>
<text x="116.5" y="240.2" transform="rotate(-90 116.5 240.2)">G1</text>
<text x="159.7" y="242.8" transform="rotate(-90 159.7 242.8)">PGND</text>
<text x="246" y="241.2" transform="rotate(-90 246 241.2)">LD1</text>
<text x="73.3" y="262.9" transform="rotate(-90 73.3 262.9)">PW2</text>
<text x="159.7" y="262.9" transform="rotate(-90 159.7 262.9)">IN2</text>
<text x="202.9" y="262.9" transform="rotate(-90 202.9 262.9)">VIN</text>
<text x="248.6" y="261.6" transform="rotate(-90 248.6 261.6)">CH2</text>
<text x="289.2" y="262.9" transform="rotate(-90 289.2 262.9)">GO2</text>
<text x="17.8" y="268.9">OUT1</text>
<text x="103.2" y="266.4">LA2</text>
<text x="127" y="266.4">V5</text>
<text x="236.1" y="268.9">G2</text>
<text x="18.8" y="271.4">CH1</text>
<text x="102.6" y="271.4">GND</text>
<text x="127" y="271.4">IN2</text>
<text x="73.3" y="279.1" transform="rotate(-90 73.3 279.1)">LA2</text>
<text x="159.7" y="280.9" transform="rotate(-90 159.7 280.9)">PGND</text>
<text x="202.9" y="280.6" transform="rotate(-90 202.9 280.6)">OUT2</text>
<text x="289.2" y="278.3" transform="rotate(-90 289.2 278.3)">G2</text>
<text x="248.6" y="282.2" transform="rotate(-90 248.6 282.2)">PGND</text>
<text x="116.5" y="297.3" transform="rotate(-90 116.5 297.3)">2</text>
</g>
<g font-size="1.8" fill="#0000c2">
<text x="182.6" y="16.5">PCA9685</text>
<text x="192.2" y="16.5">(0x41/0x43/0x51/0x53)</text>
<text x="217.7" y="16.5">-&gt;</text>
<text x="222" y="16.5">optos</text>
<text x="228.4" y="16.5">LTV-217</text>
<text x="237.9" y="16.5">-&gt;</text>
<text x="242.2" y="16.5">UCC27524</text>
<text x="253.3" y="16.5">-&gt;\nBSC028N06LS3.</text>
<text x="274.8" y="16.5">Lado</text>
<text x="280.4" y="16.5">del</text>
<text x="284.5" y="16.5">bus</text>
<text x="289" y="16.5">(GND,</text>
<text x="295.5" y="16.5">3V3)</text>
<text x="301" y="16.5">aislado</text>
<text x="309.1" y="16.5">del</text>
<text x="313.1" y="16.5">lado</text>
<text x="318.4" y="16.5">de</text>
<text x="321.8" y="16.5">potencia</text>
<text x="331.1" y="16.5">(PGND,</text>
<text x="338.9" y="16.5">VIN).</text>
<text x="344.5" y="16.5">PWM a</text>
<text x="352.2" y="16.5">500</text>
</g>
<g font-size="1.8" fill="#006464">
<text x="69.2" y="22.8">PWR_FLAG</text>
<text x="104.6" y="23.7">SCL</text>
<text x="124.2" y="23.7">LED0</text>
<text x="104.6" y="26.3">SDA</text>
<text x="104.6" y="28.8">EXTCLK</text>
<text x="117.7" y="24.7" transform="rotate(-90 117.7 24.7)">VDD</text>
<text x="124.2" y="26.3">LED1</text>
<text x="124.2" y="28.8">LED2</text>
<text x="104.6" y="31.3">~{OE}</text>
<text x="124.2" y="31.3">LED3</text>
<text x="124.2" y="33.9">LED4</text>
<text x="42.5" y="40.5">J6</text>
<text x="85.7" y="40.5">J7</text>
<text x="124.2" y="36.4">LED5</text>
<text x="124.2" y="39">LED6</text>
<text x="124.2" y="41.5">LED7</text>
<text x="146.6" y="40.5">U1</text>
<text x="163.2" y="40.5">C1</text>
<text x="206.4" y="40.5">C2</text>
<text x="244.6" y="38.3">JP1</text>
<text x="287.8" y="38.3">JP2</text>
<text x="42.5" y="43.1">QWIIC ENTRADA</text>
<text x="85.7" y="43.1">QWIIC SALIDA</text>
<text x="104.6" y="46.6">A0</text>
<text x="124.2" y="44">LED8</text>
<text x="124.2" y="46.6">LED9</text>
<text x="146.6" y="43.1">PCA9685PW</text>
<text x="163.2" y="43.1">100nF</text>
<text x="206.4" y="43.1">10uF</text>
<text x="244.6" y="45.9">+2</text>
<text x="287.8" y="45.9">+16</text>
<text x="104.6" y="49.1">A1</text>
<text x="104.6" y="51.7">A2</text>
<text x="123" y="49.1">LED10</text>
<text x="123" y="51.7">LED11</text>
<text x="104.6" y="54.2">A3</text>
<text x="104.6" y="56.7">A4</text>
<text x="104.6" y="59.3">A5</text>
<text x="123" y="54.2">LED12</text>
<text x="123" y="56.7">LED13</text>
<text x="123" y="59.3">LED14</text>
<text x="117.7" y="63" transform="rotate(-90 117.7 63)">VSS</text>
<text x="123" y="61.8">LED15</text>
<text x="158.2" y="76.4">DTV</text>
<text x="280.4" y="74.5">VIN</text>
<text x="296" y="74.5">CB</text>
<text x="33.7" y="78.6">RA1</text>
<text x="33.7" y="81.2">10k</text>
<text x="76.9" y="78.6">RA2</text>
<text x="76.9" y="81.2">10k</text>
<text x="120" y="78.6">J1</text>
<text x="120" y="81.2">ENTRADA 12-24V</text>
<text x="206.4" y="78.6">CI1</text>
<text x="206.4" y="81.2">10uF</text>
<text x="212.2" y="81.2">50V</text>
<text x="249.6" y="78.6">CI2</text>
<text x="249.6" y="81.2">10uF</text>
<text x="255.4" y="81.2">50V</text>
<text x="280.4" y="79.6">~{SHDN}</text>
<text x="295.8" y="79.6">SW</text>
<text x="314.3" y="81.2">LMR16006XDDC</text>
<text x="314.3" y="78.6">U5</text>
<text x="158.2" y="84">SMBJ26A</text>
<text x="290.4" y="85.3" transform="rotate(-90 290.4 85.3)">GND</text>
<text x="296.1" y="84.7">FB</text>
<text x="33.7" y="119.3">47uH</text>
<text x="33.7" y="116.7">L1</text>
<text x="71.9" y="114.5">D9</text>
<text x="120" y="116.7">C5</text>
<text x="120" y="119.3">100nF</text>
<text x="163.2" y="116.7">C6</text>
<text x="163.2" y="119.3">10uF</text>
<text x="169.1" y="119.3">50V</text>
<text x="206.4" y="116.7">C7</text>
<text x="206.4" y="119.3">22uF</text>
<text x="212.2" y="119.3">25V</text>
<text x="249.6" y="116.7">RB1</text>
<text x="249.6" y="119.3">150k</text>
<text x="292.8" y="116.7">RB2</text>
<text x="292.8" y="119.3">10k</text>
<text x="71.9" y="122.1">SS210</text>
<text x="26.5" y="148.8">U6</text>
<text x="31.5" y="148.8">78L05G-AB3-R</text>
<text x="25.7" y="155.8">IN</text>
<text x="31.5" y="155.8">OUT</text>
<text x="76.9" y="154.8">CV1</text>
<text x="120" y="154.8">CV2</text>
<text x="152.9" y="150.7">ENA</text>
<text x="152.9" y="153.3">INA</text>
<text x="160.9" y="151.2" transform="rotate(-90 160.9 151.2)">V_{DD}</text>
<text x="162.2" y="153.3">OUTA</text>
<text x="182.2" y="154.8">U2</text>
<text x="196.1" y="150.7">ENA</text>
<text x="196.1" y="153.3">INA</text>
<text x="204.1" y="151.2" transform="rotate(-90 204.1 151.2)">V_{DD}</text>
<text x="205.4" y="153.3">OUTA</text>
<text x="225.4" y="154.8">U3</text>
<text x="249.6" y="154.8">CU2</text>
<text x="292.8" y="154.8">CU3</text>
<text x="31.3" y="159.8" transform="rotate(-90 31.3 159.8)">GND</text>
<text x="76.9" y="157.4">100nF</text>
<text x="120" y="157.4">1uF</text>
<text x="124.7" y="157.4">25V</text>
<text x="152.9" y="158.3">INB</text>
<text x="152.9" y="160.9">ENB</text>
<text x="162" y="158.3">OUTB</text>
<text x="182.2" y="157.4">UCC27524D</text>
<text x="187.2" y="157.1">IN4</text>
<text x="193.6" y="157.2">4</text>
<text x="196.1" y="158.3">INB</text>
<text x="196.1" y="160.9">ENB</text>
<text x="205.2" y="158.3">OUTB</text>
<text x="225.4" y="157.4">UCC27524D</text>
<text x="249.6" y="157.4">1uF</text>
<text x="254.2" y="157.4">25V</text>
<text x="292.8" y="157.4">1uF</text>
<text x="297.4" y="157.4">25V</text>
<text x="160.9" y="162.1" transform="rotate(-90 160.9 162.1)">GND</text>
<text x="204.1" y="162.1" transform="rotate(-90 204.1 162.1)">GND</text>
<text x="33.7" y="192.9">TP1</text>
<text x="33.7" y="195.5">VIN</text>
<text x="76.9" y="192.9">TP2</text>
<text x="76.9" y="195.5">12V</text>
<text x="120" y="192.9">TP3</text>
<text x="120" y="195.5">5V</text>
<text x="163.2" y="192.9">TP4</text>
<text x="163.2" y="195.5">0V</text>
<text x="206.4" y="195.5">330</text>
<text x="206.4" y="192.9">RO1</text>
<text x="266" y="192.9">OK1</text>
<text x="266" y="195.5">LTV-217-B</text>
<text x="292.8" y="192.9">RE1</text>
<text x="292.8" y="195.5">2.2k</text>
<text x="33.7" y="231">F1</text>
<text x="33.7" y="233.6">MINI</text>
<text x="38.9" y="233.6">7.5A</text>
<text x="79.7" y="231">Q1</text>
<text x="79.7" y="233.6">BSC028N06LS3</text>
<text x="120" y="231">RG1</text>
<text x="120" y="233.6">4.7</text>
<text x="163.2" y="231">RP1</text>
<text x="163.2" y="233.6">10k</text>
<text x="201.4" y="228.8">D1</text>
<text x="249.6" y="233.6">10k</text>
<text x="249.6" y="231">RL1</text>
<text x="287.8" y="228.8">DL1</text>
<text x="201.4" y="236.4">SS34</text>
<text x="287.8" y="236.4">VERDE</text>
<text x="33.7" y="269.1">J2</text>
<text x="76.9" y="269.1">RO2</text>
<text x="136.5" y="269.1">OK2</text>
<text x="163.2" y="269.1">RE2</text>
<text x="206.4" y="269.1">F2</text>
<text x="252.4" y="269.1">Q2</text>
<text x="292.8" y="269.1">RG2</text>
<text x="33.7" y="271.7">CANAL 1</text>
<text x="76.9" y="271.7">330</text>
<text x="136.5" y="271.7">LTV-217-B</text>
<text x="163.2" y="271.7">2.2k</text>
<text x="206.4" y="271.7">MINI</text>
<text x="211.6" y="271.7">7.5A</text>
<text x="252.4" y="271.7">BSC028N06LS3</text>
<text x="292.8" y="271.7">4.7</text>
</g>
<g font-size="1.8" fill="#a90000">
<text x="100.3" y="22.6">26</text>
<text x="116.6" y="19.1" transform="rotate(-90 116.6 19.1)">28</text>
<text x="131.4" y="22.6">6</text>
<text x="100.3" y="25.1">27</text>
<text x="100.3" y="27.7">25</text>
<text x="131.4" y="25.1">7</text>
<text x="131.4" y="27.7">8</text>
<text x="100.3" y="30.2">23</text>
<text x="130.8" y="32.8">10</text>
<text x="130.8" y="35.3">11</text>
<text x="131.4" y="30.2">9</text>
<text x="26.6" y="37.8">1</text>
<text x="26.6" y="40.4">2</text>
<text x="69.8" y="37.8">1</text>
<text x="69.8" y="40.4">2</text>
<text x="130.8" y="37.8">12</text>
<text x="130.8" y="40.4">13</text>
<text x="26.6" y="42.9">3</text>
<text x="26.6" y="45.5">4</text>
<text x="69.8" y="42.9">3</text>
<text x="69.8" y="45.5">4</text>
<text x="100.9" y="45.5">1</text>
<text x="130.8" y="42.9">15</text>
<text x="130.8" y="45.5">16</text>
<text x="30.2" y="50.7" transform="rotate(-90 30.2 50.7)">MP</text>
<text x="73.4" y="50.7" transform="rotate(-90 73.4 50.7)">MP</text>
<text x="100.9" y="48">2</text>
<text x="100.9" y="50.5">3</text>
<text x="100.9" y="53.1">4</text>
<text x="130.8" y="48">17</text>
<text x="130.8" y="50.5">18</text>
<text x="130.8" y="53.1">19</text>
<text x="100.3" y="58.2">24</text>
<text x="100.9" y="55.6">5</text>
<text x="130.8" y="55.6">20</text>
<text x="130.8" y="58.2">21</text>
<text x="130.8" y="60.7">22</text>
<text x="116.6" y="67.4" transform="rotate(-90 116.6 67.4)">14</text>
<text x="277.4" y="73.4">5</text>
<text x="300.3" y="73.4">1</text>
<text x="113" y="78.5">1</text>
<text x="113" y="81">2</text>
<text x="277.4" y="78.5">4</text>
<text x="300.3" y="78.5">6</text>
<text x="300.3" y="83.6">3</text>
<text x="289.3" y="88.3" transform="rotate(-90 289.3 88.3)">2</text>
<text x="150.4" y="149.6">1</text>
<text x="159.8" y="146.8" transform="rotate(-90 159.8 146.8)">6</text>
<text x="193.6" y="149.6">1</text>
<text x="202.9" y="146.8" transform="rotate(-90 202.9 146.8)">6</text>
<text x="23.4" y="154.7">3</text>
<text x="36.1" y="154.7">1</text>
<text x="150.4" y="152.1">2</text>
<text x="168.2" y="152.1">7</text>
<text x="193.6" y="152.1">2</text>
<text x="211.4" y="152.1">7</text>
<text x="30.2" y="162" transform="rotate(-90 30.2 162)">2</text>
<text x="150.4" y="157.2">4</text>
<text x="150.4" y="159.8">8</text>
<text x="168.2" y="157.2">5</text>
<text x="193.6" y="159.8">8</text>
<text x="211.4" y="157.2">5</text>
<text x="159.8" y="164.5" transform="rotate(-90 159.8 164.5)">3</text>
<text x="202.9" y="164.5" transform="rotate(-90 202.9 164.5)">3</text>
<text x="239.3" y="190.2">1</text>
<text x="252" y="190.2">4</text>
<text x="239.3" y="195.3">2</text>
<text x="252" y="195.3">3</text>
<text x="70.4" y="230.9">4</text>
<text x="75.9" y="228" transform="rotate(-90 75.9 228)">5</text>
<text x="75.9" y="235.7" transform="rotate(-90 75.9 235.7)">1</text>
<text x="26.6" y="269">1</text>
<text x="109.8" y="266.4">1</text>
<text x="122.5" y="266.4">4</text>
<text x="243.1" y="269">4</text>
<text x="248.7" y="266.1" transform="rotate(-90 248.7 266.1)">5</text>
<text x="26.6" y="271.5">2</text>
<text x="109.8" y="271.5">2</text>
<text x="122.5" y="271.5">3</text>
<text x="248.7" y="273.8" transform="rotate(-90 248.7 273.8)">1</text>
</g>
<g font-size=".5" fill="#840000">
<text x="29.1" y="47.7">Mounting</text>
<text x="72.3" y="47.7">Mounting</text>
</g>
</svg>
